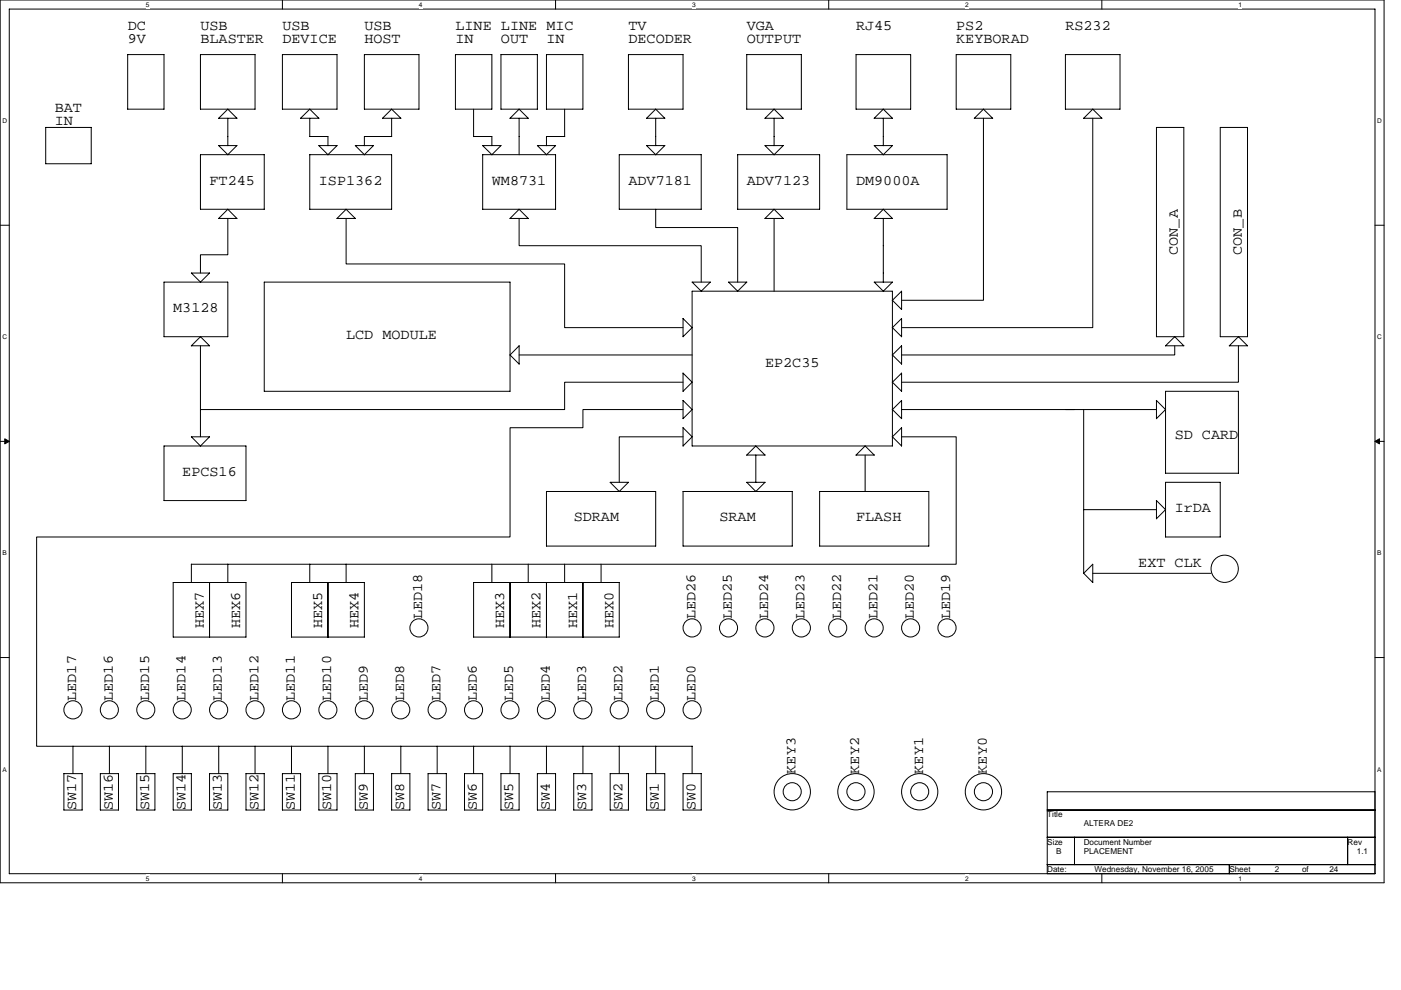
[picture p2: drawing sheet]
<svg xmlns="http://www.w3.org/2000/svg" width="297mm" height="210mm" viewBox="0 0 297 210" stroke-linecap="round" stroke-linejoin="round" font-family="sans-serif">
<path d="M0 0h293.5v187.2h-293.5zM2 1.9h289.5v183.4h-289.5z" fill="none" stroke="#000" stroke-width=".21"/>
<g fill="#fff">
<path d="M30.9 .2h.8v1.6h-.8z"/>
<path d="M30.9 185.5h.8v1.6h-.8z"/>
</g>
<path d="M59.9 0v1.9M59.9 185.3v1.9" fill="none" stroke="#000" stroke-width=".21"/>
<g fill="#fff">
<path d="M88.8 .2h.8v1.6h-.8z"/>
<path d="M88.8 185.5h.8v1.6h-.8z"/>
</g>
<path d="M117.8 0v1.9M117.8 185.3v1.9" fill="none" stroke="#000" stroke-width=".21"/>
<g fill="#fff">
<path d="M146.7 .2h.8v1.6h-.8z"/>
<path d="M146.7 185.5h.8v1.6h-.8z"/>
</g>
<path d="M175.7 0v1.9M175.7 185.3v1.9" fill="none" stroke="#000" stroke-width=".21"/>
<g fill="#fff">
<path d="M204.7 .2h.7v1.6h-.7z"/>
<path d="M204.7 185.5h.7v1.6h-.7z"/>
</g>
<path d="M233.6 0v1.9M233.6 185.3v1.9" fill="none" stroke="#000" stroke-width=".21"/>
<g fill="#fff">
<path d="M262.6 .2h.7v1.6h-.7z"/>
<path d="M262.6 185.5h.7v1.6h-.7z"/>
<path d="M.5 24.8h1v1.6h-1z"/>
<path d="M292 24.8h1v1.6h-1z"/>
<path d="M.5 70.7h1v1.5h-1z"/>
<path d="M292 70.7h1v1.5h-1z"/>
</g>
<path d="M0 47.8h2M291.5 47.8h2" fill="none" stroke="#000" stroke-width=".21"/>
<g fill="#fff">
<path d="M.5 116.5h.9v1.6h-.9z"/>
<path d="M292 116.5h.9v1.6h-.9z"/>
</g>
<path d="M0 93.6h2M291.5 93.6h2" fill="none" stroke="#000" stroke-width=".21"/>
<path d="M1 93.1l1 .5-1 .5zM291.5 93.6l1-.5v1z" fill="#000" stroke="#000" stroke-width=".21"/>
<g fill="#fff">
<path d="M.5 162.4h.9v1.5h-.9z"/>
<path d="M292 162.4h.9v1.5h-.9z"/>
</g>
<g fill="none" stroke="#000" stroke-width=".21">
<path d="M27.1 11.6h7.7v11.6h-7.7zM42.5 11.6h11.6v11.6h-11.6zM59.9 11.6h11.6v11.6h-11.6zM77.3 11.6h11.5v11.6h-11.5zM96.6 11.6h7.7v11.6h-7.7zM106.2 11.6h7.7v11.6h-7.7zM115.9 11.6h7.7v11.6h-7.7zM133.2 11.6h11.6v11.6h-11.6zM158.3 11.6h11.6v11.6h-11.6zM181.5 11.6h11.6v11.6h-11.6zM202.7 11.6h11.6v11.6h-11.6zM225.9 11.6h11.6v11.6h-11.6z"/>
<path d="M9.7 27h9.6v7.7h-9.6zM42.5 32.8h13.5v11.6h-13.5zM48.3 23.1l1.9 2h-3.8M48.3 32.8l1.9-1.9h-3.8l1.9 1.9M48.3 23.2l-1.9 1.9M48.3 25.1v5.8M63.7 25.1h3.9M65.7 23.1l1.9 2M65.7 29h3.8v1.9M65.7 23.2l-2 1.9M65.7 25.1v3.9M65.7 32.8h17.3v11.6h-17.3z"/>
<path d="M69.5 32.8l2-1.9h-3.9l2 1.9M77.2 32.8l2-1.9h-3.9l2 1.9M81.1 25.1h3.9M83 23.1l2 2M83 23.2l-1.9 1.9M83 25.1v3.9M83.1 29h-5.8v1.9M100.4 29h3.9v1.9M100.4 23.2v5.8M102.3 32.8h15.5v11.6h-15.5zM104.3 32.8l1.9-1.9h-3.9l2 1.9M110 23.1l2 2h-3.9"/>
<path d="M110.1 25.1v7.7M110.1 23.2l-2 1.9M117.8 30.9l-1.9 1.9-2-1.9h3.9M119.7 23.2v5.8M119.7 29h-3.8v1.9M131.3 32.8h17.4v11.6h-17.4zM137.1 25.1h3.9M139 23.1l1.9 2M139 25.1v5.8M139 23.2l-1.9 1.9M140.9 30.9l-1.9 1.9M141 30.9h-3.9l1.9 1.9"/>
<path d="M156.4 32.8h17.4v11.6h-17.4zM164.1 23.1l2 2h-3.9M164.1 32.8l2-1.9h-3.9l1.9 1.9M164.1 23.2l-1.9 1.9M164.1 25.1v5.8M179.6 32.8h21.2v11.6h-21.2zM187.3 23.1l1.9 2h-3.8M187.3 32.8l1.9-1.9h-3.8l1.9 1.9M187.3 23.2l-2 1.9M187.3 25.1v5.8M208.5 23.1l2 2h-3.9M208.5 25.1v38.6h-17.3"/>
<path d="M208.5 23.2l-1.9 1.9M229.8 25.1h3.8M231.7 23.1l1.9 2M231.7 25.1v44.4h-40.5M231.7 23.2l-2 1.9M245.2 27h5.8v44.4h-5.8zM258.7 27h5.8v44.4h-5.8zM34.8 59.8h13.5v11.6h-13.5zM44.4 57.9l-1.9 2M44.4 57.9h-3.8l1.9 2M46.4 46.3h3.8l-1.9-1.9-1.9 2M48.3 46.3v7.7h-5.8v3.9"/>
<path d="M56 59.8h52.1v23.2h-52.1zM71.5 46.3h3.9M73.4 46.3v9.7h46.3v13.5h25.1M75.3 46.3l-1.9-1.9-2 2M108.1 46.3h3.9l-2-1.9-1.9 2M110.1 46.3v5.8h38.6v7.7M139 44.4v3.9h17.4v11.5M150.6 59.8l-1.9 2M150.6 59.8h-3.9l2 2M162.2 46.3h3.9l-2-1.9-1.9 2M164.1 46.3v15.5M185.4 46.3h3.8l-1.9-1.9-2 2"/>
<path d="M187.3 46.3v13.6M42.5 71.4l1.9 1.9M42.5 71.4l-1.9 2 3.8-.1M42.5 73.3v19.3M108.1 75.3l2 1.9v-3.9l-2 2M110.1 75.3h36.6M144.8 67.5l1.9 2-1.9 1.9M144.8 67.6v3.8M144.8 79.1l2 1.9-2 2zM146.7 61.8h42.5v32.8h-42.5zM156.4 61.8l1.9-2h-3.8l1.9 2M187.3 61.8l1.9-2h-3.8l1.9 2"/>
<path d="M189.2 63.7l2 1.9M189.2 63.7l2-1.9v3.9M189.2 75.3l2 1.9v-3.9l-2 2M191.2 71.4l-2-1.9 2-1.9v3.8M249.1 73.3v2h-57.9M251 73.3l-1.9-1.9-2 1.9h3.9M262.5 71.4l2 1.9h-3.9l2-1.9M262.6 73.3v7.8h-71.4M34.8 94.6h17.4v11.6h-17.4zM44.4 92.6l-1.9 2M44.4 92.6h-3.8l1.9 2M144.8 90.7l1.9 1.9"/>
<path d="M144.8 84.9l1.9 2M144.8 81.1h-25.1v5.8h-77.2M144.8 86.9h-21.2v3.8h-15.5v23.2h-100.3v44.4h7.7M144.8 92.6h-13.5v9.7M144.8 84.9v3.9M144.8 90.7v3.9l2-2M146.8 86.8l-2 2M160.2 94.6l2 1.9h-3.9l1.9-1.9M160.2 96.5v5.8M183.4 94.6l2 1.9h-3.9l1.9-1.9M183.4 96.5v7.7M189.2 81l2 2v-3.9l-2 2"/>
<path d="M189.2 86.9l2-2v3.9M189.2 92.6l2 2v-3.9l-2 2M189.2 86.8l2 2M191.2 92.6h11.5v27.1h-129.3v3.9M191.2 86.9h54M229.8 86.8v34.8M245.2 84.9l1.9 2M245.2 84.9v3.9M247.1 83h15.5v17.4h-15.5zM247.1 86.8l-1.9 2M40.6 119.7v3.8M40.6 119.7h32.8"/>
<path d="M48.3 119.7v3.8M65.7 119.7v3.8M104.3 119.7v3.8M112 119.7v3.8M115.9 104.2h23.1v11.6h-23.1zM119.7 119.7v3.8M127.4 119.7v3.8M129.4 102.3h3.8l-1.9 2zM144.8 104.2h23.2v11.6h-23.2zM160.2 104.3l2-2h-3.9l2 2M173.8 104.2h23.1v11.6h-23.1zM229.8 108.1h15.4"/>
<path d="M245.2 106.2l1.9 1.9M245.2 106.2v3.8l1.9-1.9M247.1 102.3h11.6v11.6h-11.6zM0 139.5h2M36.7 123.5h15.5v11.6h-15.5zM44.4 123.5v11.6M61.8 123.5h15.5v11.6h-15.5zM69.5 123.5v11.6M100.4 123.5h30.9v11.6h-30.9zM108.1 123.5v11.6M115.9 123.5v11.6M123.6 123.5v11.6"/>
<path d="M229.7 121.6l2 2v-3.9l-2 1.9M231.7 121.6h25.1M291.5 139.5h2M15.5 158.3v5.8M15.5 158.3h131.2v5.8M23.2 158.3v5.8M30.9 158.3v5.8M38.6 158.3v5.8M46.4 158.3v5.8M54.1 158.3v5.8M61.8 158.3v5.8M69.5 158.3v5.8"/>
<path d="M77.3 158.3v5.8M85 158.3v5.8M92.7 158.3v5.8M100.4 158.3v5.8M108.1 158.3v5.8M115.9 158.3v5.8M123.6 158.3v5.8M131.3 158.3v5.8M139 158.3v5.8M13.5 164.1h3.9v7.7h-3.9zM21.3 164.1h3.8v7.7h-3.8zM29 164.1h3.8v7.7h-3.8z"/>
<path d="M36.7 164.1h3.9v7.7h-3.9zM44.4 164.1h3.9v7.7h-3.9zM52.2 164.1h3.8v7.7h-3.8zM59.9 164.1h3.8v7.7h-3.8zM67.6 164.1h3.9v7.7h-3.9zM75.3 164.1h3.9v7.7h-3.9zM83 164.1h3.9v7.7h-3.9zM90.8 164.1h3.8v7.7h-3.8zM98.5 164.1h3.8v7.7h-3.8zM106.2 164.1h3.9v7.7h-3.9zM113.9 164.1h3.9v7.7h-3.9zM121.6 164.1h3.9v7.7h-3.9z"/>
<path d="M129.4 164.1h3.8v7.7h-3.8zM137.1 164.1h3.8v7.7h-3.8zM144.8 164.1h3.9v7.7h-3.9zM222 171.8h69.5M222 167.9h69.5v17.4h-69.5zM222 177.6h69.5M227.8 177.6v5.8M285.7 177.6v5.8M222 183.4h69.5M260.6 183.4v1.9"/>
<circle cx="88.8" cy="133.2" r="1.92"/>
<circle cx="146.7" cy="133.2" r="1.92"/>
<circle cx="154.5" cy="133.2" r="1.92"/>
<circle cx="162.2" cy="133.2" r="1.93"/>
<circle cx="169.9" cy="133.2" r="1.93"/>
<circle cx="177.6" cy="133.2" r="1.92"/>
<circle cx="185.3" cy="133.2" r="1.92"/>
<circle cx="193.1" cy="133.2" r="1.92"/>
<circle cx="200.8" cy="133.2" r="1.93"/>
<circle cx="259.7" cy="120.6" r="2.89"/>
<circle cx="15.5" cy="150.6" r="1.93"/>
<circle cx="23.2" cy="150.6" r="1.92"/>
<circle cx="30.9" cy="150.6" r="1.92"/>
<circle cx="38.6" cy="150.6" r="1.92"/>
<circle cx="46.3" cy="150.6" r="1.93"/>
<circle cx="54.1" cy="150.6" r="1.93"/>
<circle cx="61.8" cy="150.6" r="1.92"/>
<circle cx="69.5" cy="150.6" r="1.92"/>
<circle cx="77.2" cy="150.6" r="1.92"/>
<circle cx="85" cy="150.6" r="1.93"/>
<circle cx="92.7" cy="150.6" r="1.93"/>
<circle cx="100.4" cy="150.6" r="1.92"/>
<circle cx="108.1" cy="150.6" r="1.92"/>
<circle cx="115.8" cy="150.6" r="1.92"/>
<circle cx="123.6" cy="150.6" r="1.93"/>
<circle cx="131.3" cy="150.6" r="1.93"/>
<circle cx="139" cy="150.6" r="1.92"/>
<circle cx="146.7" cy="150.6" r="1.92"/>
<circle cx="168" cy="167.9" r="1.92"/>
<circle cx="168" cy="167.9" r="3.9"/>
<circle cx="181.5" cy="167.9" r="3.9"/>
<circle cx="181.5" cy="167.9" r="1.92"/>
<circle cx="195" cy="167.9" r="3.8"/>
<circle cx="195" cy="167.9" r="1.92"/>
<circle cx="208.5" cy="167.9" r="3.9"/>
<circle cx="208.5" cy="167.9" r="1.92"/>
</g>
<g font-size="3.1">
<text x="27.1" y="6.3">DC</text>
<text x="27.1" y="9.2">9V</text>
<text x="42.5" y="6.3">USB</text>
<text x="42.5" y="9.2">BLASTER</text>
<text x="59.9" y="6.3">USB</text>
<text x="59.9" y="9.2">DEVICE</text>
<text x="77.3" y="6.3">USB</text>
<text x="77.3" y="9.2">HOST</text>
<text x="96.6" y="6.3">LINE LINE MIC</text>
<text x="96.6" y="9.2">IN</text>
<text x="106.2" y="9.2">OUT</text>
<text x="115.9" y="9.2">IN</text>
<text x="133.2" y="6.3">TV</text>
<text x="133.2" y="9.2">DECODER</text>
<text x="158.3" y="6.3">VGA</text>
<text x="158.3" y="9.2">OUTPUT</text>
<text x="181.5" y="6.3">RJ45</text>
<text x="202.7" y="6.3">PS2</text>
<text x="202.7" y="9.2">KEYBORAD</text>
<text x="225.9" y="6.3">RS232</text>
<text x="11.6" y="23.7">BAT</text>
<text x="11.6" y="26.6">IN</text>
<text x="44.4" y="39.1">FT245</text>
<text x="67.6" y="39.1">ISP1362</text>
<text x="104.3" y="39.1">WM8731</text>
<text x="133.2" y="39.1">ADV7181</text>
<text x="158.3" y="39.1">ADV7123</text>
<text x="181.5" y="39.1">DM9000A</text>
<text x="249.7" y="54" transform="rotate(-90 249.7 54)">CON_A</text>
<text x="263.3" y="54" transform="rotate(-90 263.3 54)">CON_B</text>
<text x="36.7" y="66.1">M3128</text>
<text x="73.4" y="71.9">LCD MODULE</text>
<text x="162.2" y="77.7">EP2C35</text>
<text x="249.1" y="93.2">SD CARD</text>
<text x="38.6" y="100.9">EPCS16</text>
<text x="121.6" y="110.6">SDRAM</text>
<text x="152.5" y="110.6">SRAM</text>
<text x="181.5" y="110.6">FLASH</text>
<text x="249.1" y="108.6">IrDA</text>
<text x="241.3" y="120.2">EXT CLK</text>
<text x="89.5" y="131.3" transform="rotate(-90 89.5 131.3)">LED18</text>
<text x="147.4" y="131.3" transform="rotate(-90 147.4 131.3)">LED26</text>
<text x="155.2" y="131.3" transform="rotate(-90 155.2 131.3)">LED25</text>
<text x="162.9" y="131.3" transform="rotate(-90 162.9 131.3)">LED24</text>
<text x="170.6" y="131.3" transform="rotate(-90 170.6 131.3)">LED23</text>
<text x="178.3" y="131.3" transform="rotate(-90 178.3 131.3)">LED22</text>
<text x="186.1" y="131.3" transform="rotate(-90 186.1 131.3)">LED21</text>
<text x="193.8" y="131.3" transform="rotate(-90 193.8 131.3)">LED20</text>
<text x="201.5" y="131.3" transform="rotate(-90 201.5 131.3)">LED19</text>
<text x="43.2" y="133.2" transform="rotate(-90 43.2 133.2)">HEX7</text>
<text x="50.9" y="133.2" transform="rotate(-90 50.9 133.2)">HEX6</text>
<text x="68.3" y="133.2" transform="rotate(-90 68.3 133.2)">HEX5</text>
<text x="76" y="133.2" transform="rotate(-90 76 133.2)">HEX4</text>
<text x="106.9" y="133.2" transform="rotate(-90 106.9 133.2)">HEX3</text>
<text x="114.6" y="133.2" transform="rotate(-90 114.6 133.2)">HEX2</text>
<text x="122.3" y="133.2" transform="rotate(-90 122.3 133.2)">HEX1</text>
<text x="130.1" y="133.2" transform="rotate(-90 130.1 133.2)">HEX0</text>
<text x="16.2" y="148.6" transform="rotate(-90 16.2 148.6)">LED17</text>
<text x="23.9" y="148.6" transform="rotate(-90 23.9 148.6)">LED16</text>
<text x="31.6" y="148.6" transform="rotate(-90 31.6 148.6)">LED15</text>
<text x="39.3" y="148.6" transform="rotate(-90 39.3 148.6)">LED14</text>
<text x="47.1" y="148.6" transform="rotate(-90 47.1 148.6)">LED13</text>
<text x="54.8" y="148.6" transform="rotate(-90 54.8 148.6)">LED12</text>
<text x="62.5" y="148.6" transform="rotate(-90 62.5 148.6)">LED11</text>
<text x="70.2" y="148.6" transform="rotate(-90 70.2 148.6)">LED10</text>
<text x="78" y="148.6" transform="rotate(-90 78 148.6)">LED9</text>
<text x="85.7" y="148.6" transform="rotate(-90 85.7 148.6)">LED8</text>
<text x="93.4" y="148.6" transform="rotate(-90 93.4 148.6)">LED7</text>
<text x="101.1" y="148.6" transform="rotate(-90 101.1 148.6)">LED6</text>
<text x="108.8" y="148.6" transform="rotate(-90 108.8 148.6)">LED5</text>
<text x="116.6" y="148.6" transform="rotate(-90 116.6 148.6)">LED4</text>
<text x="124.3" y="148.6" transform="rotate(-90 124.3 148.6)">LED3</text>
<text x="132" y="148.6" transform="rotate(-90 132 148.6)">LED2</text>
<text x="139.7" y="148.6" transform="rotate(-90 139.7 148.6)">LED1</text>
<text x="147.4" y="148.6" transform="rotate(-90 147.4 148.6)">LED0</text>
<text x="168.7" y="164.1" transform="rotate(-90 168.7 164.1)">KEY3</text>
<text x="182.2" y="164.1" transform="rotate(-90 182.2 164.1)">KEY2</text>
<text x="195.7" y="164.1" transform="rotate(-90 195.7 164.1)">KEY1</text>
<text x="209.2" y="164.1" transform="rotate(-90 209.2 164.1)">KEY0</text>
<text x="16.2" y="171.8" transform="rotate(-90 16.2 171.8)">SW17</text>
<text x="23.9" y="171.8" transform="rotate(-90 23.9 171.8)">SW16</text>
<text x="31.6" y="171.8" transform="rotate(-90 31.6 171.8)">SW15</text>
<text x="39.3" y="171.8" transform="rotate(-90 39.3 171.8)">SW14</text>
<text x="47.1" y="171.8" transform="rotate(-90 47.1 171.8)">SW13</text>
<text x="54.8" y="171.8" transform="rotate(-90 54.8 171.8)">SW12</text>
<text x="62.5" y="171.8" transform="rotate(-90 62.5 171.8)">SW11</text>
<text x="70.2" y="171.8" transform="rotate(-90 70.2 171.8)">SW10</text>
<text x="78" y="171.8" transform="rotate(-90 78 171.8)">SW9</text>
<text x="85.7" y="171.8" transform="rotate(-90 85.7 171.8)">SW8</text>
<text x="93.4" y="171.8" transform="rotate(-90 93.4 171.8)">SW7</text>
<text x="101.1" y="171.8" transform="rotate(-90 101.1 171.8)">SW6</text>
<text x="108.8" y="171.8" transform="rotate(-90 108.8 171.8)">SW5</text>
<text x="116.6" y="171.8" transform="rotate(-90 116.6 171.8)">SW4</text>
<text x="124.3" y="171.8" transform="rotate(-90 124.3 171.8)">SW3</text>
<text x="132" y="171.8" transform="rotate(-90 132 171.8)">SW2</text>
<text x="139.7" y="171.8" transform="rotate(-90 139.7 171.8)">SW1</text>
<text x="147.4" y="171.8" transform="rotate(-90 147.4 171.8)">SW0</text>
</g>
<g font-size="1.7">
<text x="222" y="173.4">Title</text>
<text x="222" y="179.1">Size</text>
<text x="229.8" y="175.3">ALTERA DE2</text>
<text x="229.8" y="179.1">Document Number</text>
<text x="285.7" y="179.1">Rev</text>
<text x="222" y="184.9">Date:</text>
<text x="224" y="181.1">B</text>
<text x="229.8" y="181.1">PLACEMENT</text>
<text x="232.1" y="184.9">Wednesday, November 16, 2005</text>
<text x="260.6" y="184.9">Sheet</text>
<text x="270.3" y="184.9">2</text>
<text x="276.1" y="184.9">of</text>
<text x="281.9" y="184.9">24</text>
<text x="287.7" y="181.1">1.1</text>
</g>
<g font-size="1.4">
<text x="30.9" y="1.5">5</text>
<text x="88.8" y="1.5">4</text>
<text x="146.7" y="1.5">3</text>
<text x="204.7" y="1.5">2</text>
<text x="262.6" y="1.5">1</text>
<text x=".5" y="26.1">D</text>
<text x="292" y="26.1">D</text>
<text x=".5" y="71.9">C</text>
<text x="292" y="71.9">C</text>
<text x=".5" y="117.8">B</text>
<text x="292" y="117.8">B</text>
<text x=".5" y="163.6">A</text>
<text x="292" y="163.6">A</text>
<text x="30.9" y="186.8">5</text>
<text x="88.8" y="186.8">4</text>
<text x="146.7" y="186.8">3</text>
<text x="204.7" y="186.8">2</text>
<text x="262.6" y="186.8">1</text>
</g>
</svg>
